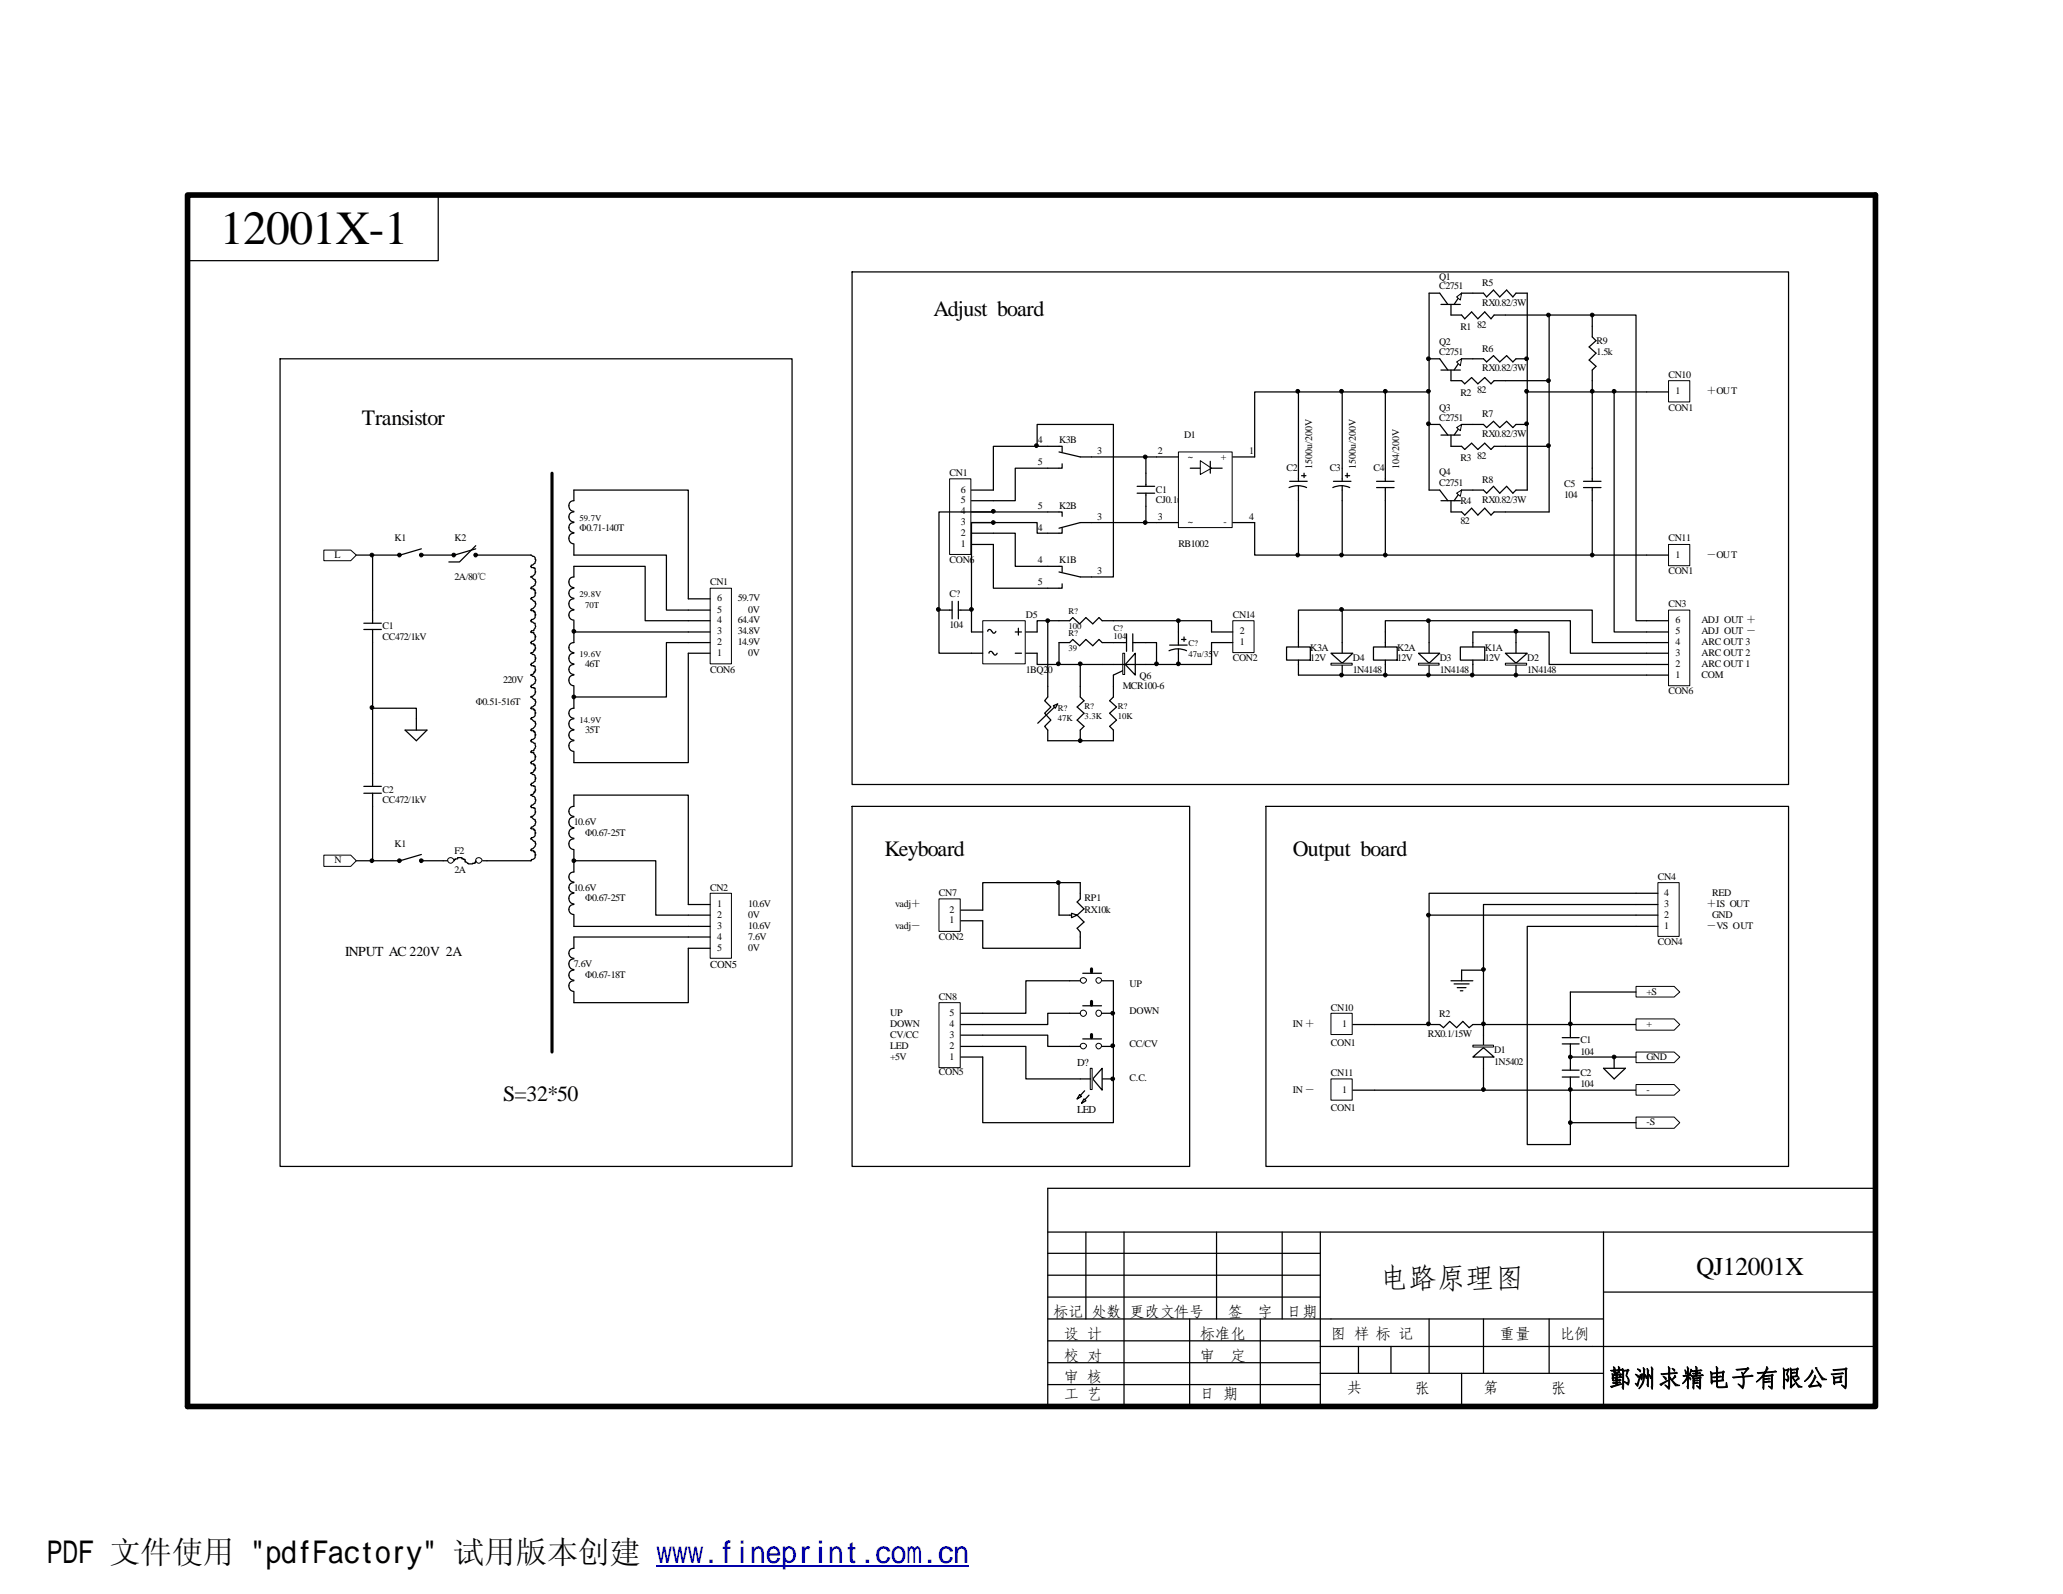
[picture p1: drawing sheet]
<svg xmlns="http://www.w3.org/2000/svg" width="279mm" height="216mm" viewBox="0 0 279 216" stroke-linecap="round" stroke-linejoin="round" font-family="sans-serif">
<path d="M25.4 26.4h228.6v164.1h-228.6z" fill="none" stroke="#000" stroke-width=".76"/>
<g fill="none" stroke="#000" stroke-width=".17">
<path d="M59.4 26.4v8.9h-34M48.3 75.2h5.9M48.3 116.6h5.9M141.9 178.6h75.3M141.9 175.7h36.9M141.9 172.7h36.9M141.9 169.8h36.9M141.9 166.9h112.1M147.1 166.9v11.7M152.2 166.9v23.6M161.1 178.6v11.9M164.8 166.9v11.7"/>
<path d="M170.7 178.6v11.9M173.7 166.9v11.7M178.8 166.9v23.6M193.5 178.6v7.4M200.9 178.6v7.4M209.8 178.6v7.4M217.2 166.9v23.6M217.2 175h36.8M254 161h-112.1v29.5M141.9 184.6h36.9M141.9 181.6h36.9M141.9 187.5h36.9"/>
<path d="M178.8 186h38.4M178.8 182.4h75.2M184 182.4v3.6M188.4 182.4v3.6M198 186v4.5"/>
</g>
<g fill="#fff" stroke="#000" stroke-width=".14">
<path d="M43.9 74.5h3.6l.8 .7-.8 .7h-3.6z" fill-rule="evenodd"/>
<path d="M43.9 115.8h3.6l.8 .8-.8 .7h-3.6z" fill-rule="evenodd"/>
</g>
<g fill="none" stroke="#000" stroke-width=".17">
<path d="M50.5 75.2v9.2M57.1 74.3l-2.9 .9M64.4 75.2h7.6l.5 .3 .1 .4-.1 .4-.4 .2h-.1v.2h-.1l.1 .2 .5 .1v.1a.75 .75 0 0 1-.5 1h-.1l.4 .4h.2l.1 .4-.1 .3-.4 .3h-.1v.2h-.1l.4 .1v.1h.2l.1 .4h-.1v.4l-.2 .2h-.3v.2h-.1l.4 .3h.2l.1 .5-.1 .2-.4 .4h-.1v.1h-.1l.4 .1v.2h.2l.1 .4h-.1v.4l-.2 .1-.3 .1v.2h-.1l.1 .1 .5 .2 .1 .4-.3 .6h-.3v.2h-.1l.4 .1 .3 .6h-.1v.3l-.2 .2-.3 .1v.1h-.1l.1 .2h.3v.2h.2l.1 .4h-.1v.3h-.2v.1l-.2 .2-.2 .1 .6 .3 .1 .4h-.1v.4l-.4 .2h-.1v.2h-.1l.1 .2 .5 .1 .1 .5h-.1v.2h-.2v.2l-.4 .2 .6 .4 .1 .4-.1 .3-.4 .3h-.1v.2h-.1l.1 .1 .5 .1v.2a.75 .75 0 0 1-.5 .9l-.1 .1 .4 .3h.2l.1 .5-.1 .3-.4 .3h-.1v.1h-.1l.4 .1v.2h.2l.1 .4h-.1v.3l-.2 .2-.3 .1v.2h-.1l.4 .3h.2l.1 .4-.1 .3-.4 .3h-.1v.2h-.1l.4 .1v.1h.2l.1 .5h-.1v.3l-.4 .3h-.1v.1h-.1l.1 .2 .5 .2 .1 .4-.3 .6h-.3v.2h-.1h.4l.3 .6h-.1v.4l-.4 .2h-.1v.2h-.1l.1 .2h.3v.1h.2l.1 .5h-.1v.2h-.2v.2l-.4 .2 .6 .4 .1 .4h-.1v.3l-.4 .3h-.1v.2h-.1l.1 .1 .5 .1 .1 .5h-.1v.3h-.2v.1l-.4 .3 .6 .3 .1 .5-.1 .3-.4 .3h-.1v.1h-.1l.1 .2 .5 .1v.1a.75 .75 0 0 1-.5 1l-.1 .1 .4 .3h.2v.3h.1l-.1 .5-.4 .2h-.1v.2h-.1l.4 .1v.1h.2v.4h.1l-.1 .4-.4 .3h-.1v.1h-.1l.4 .4h.2v.2h.1l-.1 .4-.4 .4h-.1v.1h-.1l.4 .1v.2h.2l.1 .4h-.1v.4l-.2 .1-.3 .1v.2h-6.6M64.4 73.9l-2.2 2.2h-1.4M64.4 74.3l-2.8 .9h-4.5M49.3 85.3h2.3M49.3 84.4h2.3M50.5 95.9h5.9v3M50.5 85.3v21.2M54.9 98.9h2.9l-1.4 1.4zM49.3 107.4h2.3M49.3 106.5h2.3"/>
<path d="M50.5 107.4v9.2M57.1 116.6h3.5M57.1 115.7l-2.9 .9M61.6 116.6v-.2l.4-.1v-.1h.6v.1l.4 .1v.4h.2l.2 .2 .9-.1 .1-.3M77.7 119.5a.68 .68 0 0 0-.7 .7 .68 .68 0 0 0 .7 .7M77.7 115.1v3a.68 .68 0 0 0-.7 .7 .68 .68 0 0 0 .7 .7M77.7 113.6a.72 .72 0 0 0-.7 .7 .72 .72 0 0 0 .7 .8M77.7 112.2a.68 .68 0 0 0-.7 .7 .68 .68 0 0 0 .7 .6M77.7 110.7a.72 .72 0 0 0-.7 .7 .72 .72 0 0 0 .7 .7M77.7 110.6a.68 .68 0 0 1-.7-.7 .68 .68 0 0 1 .7-.7v-1.5h15.5v14.8M77.7 116.6h11.1v7.4h4.4M77.7 122.5a.68 .68 0 0 0-.7 .7 .68 .68 0 0 0 .7 .7"/>
<path d="M77.7 121a.72 .72 0 0 0-.7 .7 .72 .72 0 0 0 .7 .7M77.7 132.8a.72 .72 0 0 0-.7 .8 .72 .72 0 0 0 .7 .7M77.7 131.4a.68 .68 0 0 0-.7 .7 .68 .68 0 0 0 .7 .7M77.7 129.9a.72 .72 0 0 0-.7 .7 .72 .72 0 0 0 .7 .7M77.7 126.9v1.5a.68 .68 0 0 0-.7 .7 .68 .68 0 0 0 .7 .7M77.7 124v1.5h15.5M93.2 128.4v7.4h-15.5v-1.4"/>
</g>
<path d="M74.8 64.1v78.4" fill="none" stroke="#000" stroke-width=".42"/>
<g fill="none" stroke="#000" stroke-width=".14">
<circle cx="61.1" cy="116.5" r=".4"/>
<circle cx="64.9" cy="116.5" r=".4"/>
</g>
<g fill="#000" stroke="#000" stroke-width=".14">
<path d="M54 75h.3l.1 .2-.3 .2-.3-.2z" fill-rule="evenodd"/>
<path d="M56.9 75h.3l.1 .2-.2 .2-.3-.2z" fill-rule="evenodd"/>
<path d="M61.3 75h.3l.1 .2-.2 .2-.3-.2z" fill-rule="evenodd"/>
<path d="M64.3 75h.3l.1 .2-.3 .2-.2-.2z" fill-rule="evenodd"/>
<path d="M53.9 116.4l.2-.1 .3 .3-.3 .2-.2-.1z" fill-rule="evenodd"/>
<path d="M56.8 116.4l.3-.1 .2 .3-.2 .2-.2-.1z" fill-rule="evenodd"/>
</g>
<path d="M96.3 121.1h2.8v8.7h-2.8z" fill="#fff"/>
<path d="M96.2 121h2.9v8.8h-2.9z" fill="none" stroke="#000" stroke-width=".14"/>
<path d="M77.7 69.3a.72 .72 0 0 1-.7-.8 .72 .72 0 0 1 .7-.7v-1.4h15.5v14.7M77.7 69.3a.68 .68 0 0 0-.7 .7 .68 .68 0 0 0 .7 .7M77.7 70.8a.68 .68 0 0 0-.7 .7 .68 .68 0 0 0 .7 .6M77.7 72.2a.72 .72 0 0 0-.7 .7 .72 .72 0 0 0 .7 .8M77.7 73.7v1.5h12.6v7.4h2.9M77.7 126.9h18.5M93.2 122.5h3M93.2 124h3M93.2 125.5h3M93.2 128.4h3" fill="none" stroke="#000" stroke-width=".17"/>
<path d="M96.3 79.8h2.8v10.1h-2.8z" fill="#fff"/>
<path d="M96.2 79.7h2.9v10.2h-2.9z" fill="none" stroke="#000" stroke-width=".14"/>
<g fill="none" stroke="#000" stroke-width=".17">
<path d="M77.7 79.6a.72 .72 0 0 1-.7-.7 .72 .72 0 0 1 .7-.8v-1.4h9.7v7.4h8.8M77.7 79.7a.68 .68 0 0 0-.7 .6 .68 .68 0 0 0 .7 .7M77.7 81.1a.72 .72 0 0 0-.7 .7 .72 .72 0 0 0 .7 .7M77.7 82.6a.68 .68 0 0 0-.7 .7 .68 .68 0 0 0 .7 .7M77.7 91.4a.72 .72 0 0 0-.7 .8 .72 .72 0 0 0 .7 .7M77.7 90a.68 .68 0 0 0-.7 .7 .68 .68 0 0 0 .7 .7M77.7 88.5a.72 .72 0 0 0-.7 .7 .72 .72 0 0 0 .7 .7M77.7 84.1v2.9a.68 .68 0 0 0-.7 .7 .68 .68 0 0 0 .7 .7M77.7 98.9a.68 .68 0 0 0-.7 .7 .68 .68 0 0 0 .7 .6M77.7 97.4a.72 .72 0 0 0-.7 .7 .72 .72 0 0 0 .7 .7M77.7 93v2.9a.68 .68 0 0 0-.7 .7 .68 .68 0 0 0 .7 .7M77.7 85.6h18.5"/>
<path d="M93.2 82.6h3M93.2 81.1h3M96.2 87h-5.9v7.4h-12.6M96.2 88.5h-3v14.8h-15.5v-1.4M77.7 100.3a.72 .72 0 0 0-.7 .7 .72 .72 0 0 0 .7 .8"/>
</g>
<path d="M180.3 137.3h2.8v2.8h-2.8z" fill="#fff"/>
<path d="M180.3 137.2h2.8v2.9h-2.8z" fill="none" stroke="#000" stroke-width=".14"/>
<path d="M183.2 138.8h3" fill="none" stroke="#000" stroke-width=".17"/>
<path d="M180.3 146.2h2.8v2.8h-2.8z" fill="#fff"/>
<path d="M180.3 146.1h2.8v2.9h-2.8z" fill="none" stroke="#000" stroke-width=".14"/>
<path d="M186.2 138.8h8.8l.5 .4 .8-.9 1 .9 .8-.9 .9 .9 .5-.4h22.1M183.2 147.7h38.4" fill="none" stroke="#000" stroke-width=".17"/>
<g fill="#fff" stroke="#000" stroke-width=".14">
<path d="M221.6 138h5.1l.8 .8-.8 .7h-5.1z" fill-rule="evenodd"/>
<path d="M221.6 146.9h5.1l.8 .8-.8 .6h-5.1z" fill-rule="evenodd"/>
<path d="M221.6 142.5h5.1l.8 .7-.8 .7h-5.1z" fill-rule="evenodd"/>
<path d="M221.6 133.6h5.1l.8 .8-.8 .6h-5.1z" fill-rule="evenodd"/>
<path d="M221.6 151.3h5.1l.8 .8-.8 .7h-5.1z" fill-rule="evenodd"/>
</g>
<path d="M212.7 143.2h8.9M217.2 144.7h2.9l-1.5 1.4zM218.6 143.2v1.5" fill="none" stroke="#000" stroke-width=".17"/>
<path d="M224.6 119.6h2.8v7.2h-2.8z" fill="#fff"/>
<path d="M224.5 119.5h2.9v7.3h-2.9z" fill="none" stroke="#000" stroke-width=".14"/>
<g fill="none" stroke="#000" stroke-width=".17">
<path d="M146.3 119.5v1.5M144.9 124h.7M146.3 126.9v1.5M146.3 121.8l-.4 .4 .9 .9-.9 .9 .9 .9-.9 .8 .4 .5M196.5 132.8h3M196.9 133.3h2.1M197.4 133.8h1.1M197.8 134.2h.3M198 131.4v1.4M212.7 138.8v1.7M212.7 134.4h8.9M221.6 121h2.9"/>
<path d="M224.5 122.5h-23.6v17.7M224.5 124h-31v14.8M224.5 125.5h-17.7v29.5h5.9v-9.1M211.6 141.4h2.3M211.6 140.5h2.3M211.6 145.9h2.3M211.6 144.9h2.3M212.7 152.1h8.9M212.7 141.4v3.5"/>
</g>
<path d="M212.5 138.5l.2-.1 .2 .3-.2 .2-.2-.1z" fill-rule="evenodd" fill="#000" stroke="#000" stroke-width=".14"/>
<path d="M145.1 123.7l.8 .3-.8 .3z" fill-rule="evenodd" fill="#fff" stroke="#000" stroke-width=".17"/>
<path d="M146.3 119.5h-2.9v4.5h1.5M144.9 132.8h1.4M144.9 137.2h1.4M146.3 121v.8M146.3 126.2v.7M146.6 131.8h2.6M146.6 136.2h2.6M149.3 132.8h1.5M149.3 137.2h1.5M144.9 141.7h1.4M146.6 140.7h2.6M149.3 141.7h1.5" fill="none" stroke="#000" stroke-width=".17"/>
<g fill="none" stroke="#000" stroke-width=".14">
<circle cx="146.7" cy="137.2" r=".42"/>
<circle cx="146.7" cy="132.8" r=".4"/>
<circle cx="148.8" cy="137.2" r=".4"/>
<circle cx="148.8" cy="132.8" r=".38"/>
<circle cx="146.7" cy="141.7" r=".4"/>
<circle cx="148.8" cy="141.7" r=".38"/>
</g>
<path d="M147.8 131.2v.5M147.8 135.6v.5M147.8 140.1v.4" fill="none" stroke="#000" stroke-width=".42"/>
<path d="M127.3 121.8h2.7v4.4h-2.7z" fill="#fff"/>
<path d="M127.2 121.8h2.8v4.4h-2.8z" fill="none" stroke="#000" stroke-width=".14"/>
<path d="M143.4 119.5h-10.3v3.8h-3M130.1 124.7h3v3.7h13.2M144.9 137.2h-3v1.6h-8.8M144.9 132.8h-6v4.4h-5.8M133.1 140.2h8.8v1.5h3" fill="none" stroke="#000" stroke-width=".17"/>
<path d="M127.3 135.9h2.7v8.7h-2.7z" fill="#fff"/>
<path d="M127.2 135.8h2.8v8.8h-2.8z" fill="none" stroke="#000" stroke-width=".14"/>
<path d="M115.4 109.2h45.7v48.8h-45.7zM171.4 109.2h70.8v48.8h-70.8zM130.1 138.8h3M130.1 137.2h3M150.8 132.8v19.3h-17.7v-8.9h-3M130.1 141.7h8.8v4.4h7.4M130.1 140.2h3M200.9 140.2v1.5M200.9 143.2v1.5" fill="none" stroke="#000" stroke-width=".17"/>
<path d="M199.5 143.2l1.4-1.3 1.5 1.3z" fill-rule="evenodd" fill="#fff" stroke="#000" stroke-width=".17"/>
<path d="M199.6 141.6h2.7v.2h-2.7z" fill="#fff"/>
<path d="M199.5 141.6h2.8v.2h-2.8z" fill="none" stroke="#000" stroke-width=".14"/>
<path d="M198 131.4h2.9M146.3 146.1h1.5M149.3 146.1h1.5M200.9 144.7v3" fill="none" stroke="#000" stroke-width=".17"/>
<path d="M149.3 144.7v3l-1.3-1.6z" fill-rule="evenodd" fill="#fff" stroke="#000" stroke-width=".17"/>
<path d="M147.7 144.8h.2v2.8h-.2z" fill="#fff"/>
<path d="M147.7 144.7h.2v2.9h-.2z" fill="none" stroke="#000" stroke-width=".14"/>
<path d="M146.9 147.7l-1 1.1M147.5 148.3l-1 1.1" fill="none" stroke="#000" stroke-width=".17"/>
<g fill="#fff" stroke="#000" stroke-width=".17">
<path d="M146.2 148.3l.3 .2-.6 .3z" fill-rule="evenodd"/>
<path d="M146.8 148.8l.3 .3-.6 .3z" fill-rule="evenodd"/>
</g>
<g fill="none" stroke="#000" stroke-width=".17">
<path d="M115.4 36.8h126.8v69.5h-126.8zM141.9 60.5h1.9v.7M141.9 76.7h1.9v.8M141.9 69.3h1.9v.6M143.4 61.2l2.9 .7h1.5M143.4 77.5l2.9 .6h1.5M143.8 62.8v.6h-1.9M143.8 79.1v.6h-1.9M143.8 71.5v.7h-1.9M147.8 70.8h-1.5l-2.9 .7M154 65.9h2.4M154 66.8h2.4"/>
<path d="M155.2 64.1v1.8M155.2 66.8v1.8M174.6 66a2.89 2.89 0 0 1 2.4 0M174.7 65.2h2.3M175.9 63.4v1.8M175.9 65.8v2M176.3 64.4h.6M176.6 64.1v.6M212.7 134.4v4.4M221.6 121h-28.1v3"/>
</g>
<path d="M128.7 64.9h2.8v10.2h-2.8z" fill="#fff"/>
<path d="M128.6 64.9h2.9v10.2h-2.9z" fill="none" stroke="#000" stroke-width=".14"/>
<path d="M131.6 73.7h2.9M131.6 72.2h2.9M131.6 70.8h2.9M131.6 69.3h2.9M131.6 67.8h2.9M131.6 66.4h2.9" fill="none" stroke="#000" stroke-width=".17"/>
<path d="M159.7 61.3h7.2v10.2h-7.2z" fill="#fff"/>
<path d="M159.6 61.2h7.3v10.3h-7.3z" fill="none" stroke="#000" stroke-width=".14"/>
<path d="M156.6 61.9h3M156.6 70.8h3M161.2 63.4h4.3M167 61.9h2.9M167 70.8h2.9" fill="none" stroke="#000" stroke-width=".17"/>
<path d="M162.6 62.4l1.5 1-1.5 .9z" fill-rule="evenodd" fill="#fff" stroke="#000" stroke-width=".14"/>
<g fill="none" stroke="#000" stroke-width=".17">
<path d="M175.9 53.1v10.3M181.8 53.1v12.1M187.6 53.1v12.1M193.5 53.1h-23.6v8.8M163.9 62.5v1.6M175.9 67.8v7.4M180.5 66a2.7 2.7 0 0 1 2.3 0M180.6 65.2h2.4M181.8 65.8v9.4M182.2 64.4h.6M182.5 64.1v.6M186.4 65.2h2.4"/>
<path d="M186.4 66h2.4M187.6 66v9.2M214.5 65.2h2.3M214.5 66h2.3M215.6 66v9.2h-45.7v-4.4M215.6 65.2v-12.1h-8.8v13.3"/>
</g>
<path d="M226.1 51.6h2.8v2.8h-2.8z" fill="#fff"/>
<path d="M226 51.6h2.9v2.8h-2.9z" fill="none" stroke="#000" stroke-width=".14"/>
<path d="M223 53.1h3" fill="none" stroke="#000" stroke-width=".17"/>
<path d="M226.1 73.8h2.8v2.8h-2.8z" fill="#fff"/>
<path d="M226 73.7h2.9v2.9h-2.9z" fill="none" stroke="#000" stroke-width=".14"/>
<path d="M215.6 75.2h10.4M174.2 87.6h3.3v1.8h-3.3zM175.9 89.4v2h47.1M175.9 85.6v2M186 87.6h3.2v1.8h-3.2zM187.6 85.6v2M187.6 89.4v2M197.8 87.6h3.3v1.8h-3.3zM199.5 85.6v2M199.5 89.4v2" fill="none" stroke="#000" stroke-width=".17"/>
<path d="M226.1 82.7h2.8v10.2h-2.8z" fill="#fff"/>
<path d="M226 82.6h2.9v10.3h-2.9z" fill="none" stroke="#000" stroke-width=".14"/>
<path d="M175.9 85.6v-3h39.7v4.4h10.4M181.8 87v1.5M181.8 90v1.4M199.5 85.6h10.3v4.4h16.2M223 91.4h3M223 88.5h3M223 85.6h3M223 84.1h3" fill="none" stroke="#000" stroke-width=".17"/>
<path d="M180.3 88.5h2.9l-1.4 1.3z" fill-rule="evenodd" fill="#fff" stroke="#000" stroke-width=".17"/>
<path d="M180.3 89.9h2.8v.2h-2.8z" fill="#fff"/>
<path d="M180.3 89.8h2.8v.3h-2.8z" fill="none" stroke="#000" stroke-width=".14"/>
<path d="M193.5 87v1.5M193.5 90v1.4" fill="none" stroke="#000" stroke-width=".17"/>
<path d="M192.1 88.5h2.9l-1.5 1.3z" fill-rule="evenodd" fill="#fff" stroke="#000" stroke-width=".17"/>
<path d="M192.2 89.9h2.7v.2h-2.7z" fill="#fff"/>
<path d="M192.1 89.8h2.8v.3h-2.8z" fill="none" stroke="#000" stroke-width=".14"/>
<path d="M205.3 87v1.5M205.3 90v1.4" fill="none" stroke="#000" stroke-width=".17"/>
<path d="M203.9 88.5h2.9l-1.5 1.3z" fill-rule="evenodd" fill="#fff" stroke="#000" stroke-width=".17"/>
<path d="M204 89.9h2.8v.2h-2.8z" fill="#fff"/>
<path d="M203.9 89.8h2.9v.3h-2.9z" fill="none" stroke="#000" stroke-width=".14"/>
<path d="M193.5 48.6h1.5l1.1 1.5M195.2 50.1h2.6M196.5 50.1v1.5M199.5 48.6h-1.5l-1.1 1.5M181.8 82.6v4.4M187.6 85.6v-1.5h25.1v4.4h10.3M193.5 84.1v2.9M205.3 85.6v1.4" fill="none" stroke="#000" stroke-width=".17"/>
<path d="M197.3 49l.7-.4-.2 .9z" fill-rule="evenodd" fill="#fff" stroke="#000" stroke-width=".14"/>
<path d="M193.5 57.5h1.5l1.1 1.4M195.2 58.9h2.6M196.5 58.9v1.6M199.5 57.5h-1.5l-1.1 1.4" fill="none" stroke="#000" stroke-width=".17"/>
<path d="M197.3 57.9l.7-.4-.2 .8z" fill-rule="evenodd" fill="#fff" stroke="#000" stroke-width=".14"/>
<path d="M193.5 66.4h1.5l1.1 1.4M195.2 67.8h2.6M196.5 67.8v1.5M199.5 66.4h-1.5l-1.1 1.4" fill="none" stroke="#000" stroke-width=".17"/>
<path d="M197.3 66.8l.7-.4-.2 .8z" fill-rule="evenodd" fill="#fff" stroke="#000" stroke-width=".14"/>
<path d="M193.5 39.7h1.5l1.1 1.5M199.5 39.7h-1.5l-1.1 1.5M193.5 48.6v17.8M195.2 41.2h2.6M196.5 51.6h1.5l.4 .4 .9-.9 .9 .9 .9-.9 .8 .9 .5-.4h7.4M196.5 41.2v1.5M199.5 48.6h1.4l.4 .4 1-.8 .8 .8 .9-.8 .9 .8 .4-.4h1.5M199.5 57.5h1.4l.4 .4 1-.8 .8 .8 .9-.8 .9 .8 .4-.4h1.5M196.5 60.5h1.5l.4 .4 .9-.9 .9 .9 .9-.9 .8 .9 .5-.4h7.4M196.5 69.3h1.5l.4 .5 .9-1 .9 1 .9-1 .8 1 .5-.5h7.4M199.5 66.4h1.4l.4 .4 1-.9 .8 .9 .9-.9 .9 .9 .4-.4h1.5" fill="none" stroke="#000" stroke-width=".17"/>
<path d="M197.3 40.2l.7-.5-.2 .9z" fill-rule="evenodd" fill="#fff" stroke="#000" stroke-width=".14"/>
<g fill="none" stroke="#000" stroke-width=".17">
<path d="M193.5 39.7v8.9M199.5 39.7h1.4l.4 .5 1-.9 .8 .9 .9-.9 .9 .9 .4-.5h1.5v13.4M196.5 42.7h1.5l.4 .5 .9-1 .9 1 .9-1 .8 1 .5-.5h7.4M209.8 42.7h11.8v41.4h1.4M209.8 42.7v26.6M215.6 42.7v2.9l.6 .5-1 .9 1 .8-1 1 1 .8-.6 .5v3h7.4M218.6 53.1v32.5h4.4M134.5 70.8h6v1.4h1.4M134.5 72.2h3v4.5h4.4M134.5 73.7v6h7.4M134.5 69.3h7.4M140.5 60.5v-3h10.3v20.6h-3"/>
<path d="M141.9 60.5h-7.4v5.9M141.9 63.4h-4.4v4.4h-3M147.8 61.9h8.8M147.8 70.8h8.8M155.2 61.9v2.2M155.2 68.6v2.2"/>
</g>
<path d="M133.2 84.2h5.7v5.7h-5.7z" fill="#fff"/>
<path d="M133.1 84.1h5.8v5.8h-5.8z" fill="none" stroke="#000" stroke-width=".14"/>
<g fill="none" stroke="#000" stroke-width=".17">
<path d="M127.2 82.6h1.7M128.9 81.4v2.4M129.8 82.6h1.8M129.8 81.4v2.4M131.6 85.6h1.5M131.6 88.5h1.5M133.8 85.5l.1-.2h.1l.3 .2M133.9 88.5l.1-.2 .2-.1 .3 .3M134.4 85.5l.2 .3 .3-.3M134.5 88.5l.3 .2 .2-.2M137.5 85.6h.8M137.5 88.5h.8"/>
<path d="M137.9 85.1v.9M138.9 85.6h1.6M138.9 88.5h1.6M150.8 87h1.8M152.6 85.9v2.3M153.4 87h1.8M153.4 85.9v2.3M158.3 88.1a2.89 2.89 0 0 1 2.4 0M158.4 87.4h2.4M159.6 85.6v1.8M159.6 87.9v2.1M160 86.6h.6"/>
<path d="M160.4 86.3v.6"/>
</g>
<path d="M167 84.2h2.8v4.2h-2.8z" fill="#fff"/>
<path d="M167 84.1h2.8v4.3h-2.8z" fill="none" stroke="#000" stroke-width=".14"/>
<path d="M143.4 84.1h-2.9v1.5M149.3 90h1.5M152.2 90.8l-1.4 .6v1.6M155.2 90h1.4M164.1 87h2.9M164.1 85.6h2.9" fill="none" stroke="#000" stroke-width=".17"/>
<path d="M153.8 88.5v2.9l-1.4-1.4z" fill-rule="evenodd" fill="#fff" stroke="#000" stroke-width=".17"/>
<path d="M152.1 88.6h.2v2.8h-.2z" fill="#fff"/>
<path d="M152.1 88.5h.2v2.9h-.2z" fill="none" stroke="#000" stroke-width=".14"/>
<path d="M141.9 93v1.4l-.4 .5 .8 .9-.8 .8 .8 .9-.8 .9 .4 .5v1.4M142.8 95.8l-2.3 2.2M146.3 93v1.4l.5 .5-.9 .9 .9 .8-.9 .9 .9 .9-.5 .5v1.4M150.8 84.1h13.3v1.5M150.8 90h4.4M159.6 84.1v1.5M164.1 87v3h-7.5" fill="none" stroke="#000" stroke-width=".17"/>
<path d="M142.7 95.6l.6-.3-.4 .6z" fill-rule="evenodd" fill="#fff" stroke="#000" stroke-width=".17"/>
<path d="M37.9 48.6h69.4v109.4h-69.4zM134.5 70.8h-2.9v14.8M134.5 69.3h-7.3v19.2h4.4M140.5 88.5v1.5h8.8M141.9 84.1v8.9M143.4 84.1h1.5l.4-.4 .9 .8 .9-.8 .9 .8 .8-.8 .5 .4h1.5M146.3 90v3M150.8 87h-1.5l-.5-.4-.8 .9-.9-.9-.9 .9-.9-.9-.4 .4h-1.5v3M150.8 93v1.4l-.5 .5 .9 .9-.9 .8 .9 .9-.9 .9 .5 .5v1.4h-8.9M155.2 87h1.4v3" fill="none" stroke="#000" stroke-width=".17"/>
<g fill="#000" stroke="#000" stroke-width=".14">
<path d="M175.5 52.9l.3-.2 .2 .3-.2 .3-.2-.1z" fill-rule="evenodd"/>
<path d="M181.6 52.8h.3v.2l-.2 .3-.3-.3z" fill-rule="evenodd"/>
<path d="M187.4 52.9l.2-.2 .3 .3-.3 .3-.2-.1z" fill-rule="evenodd"/>
<path d="M193.2 52.9l.3-.2 .2 .3-.2 .3-.2-.1z" fill-rule="evenodd"/>
<path d="M193.2 48.5l.3-.2 .2 .3-.2 .3-.2-.1z" fill-rule="evenodd"/>
<path d="M193.2 57.3l.3-.1 .2 .2-.2 .3-.2-.1z" fill-rule="evenodd"/>
<path d="M206.5 52.9l.3-.2 .2 .3-.2 .3-.2-.1z" fill-rule="evenodd"/>
<path d="M206.5 57.3l.3-.1 .2 .2-.2 .3-.2-.1z" fill-rule="evenodd"/>
<path d="M206.5 48.5l.3-.2 .2 .3-.2 .3-.2-.1z" fill-rule="evenodd"/>
<path d="M209.6 51.3l.3 .1 .1 .2-.3 .2-.2-.2z" fill-rule="evenodd"/>
<path d="M209.6 42.4l.3 .1 .1 .2-.3 .2-.2-.2z" fill-rule="evenodd"/>
<path d="M215.4 52.9l.2-.2 .3 .3-.3 .3-.1-.1z" fill-rule="evenodd"/>
<path d="M215.4 42.5l.2-.1 .3 .3-.3 .2-.1-.1z" fill-rule="evenodd"/>
<path d="M218.5 52.8h.3l.1 .2-.3 .3-.2-.3z" fill-rule="evenodd"/>
<path d="M50.2 75h.3l.1 .2-.2 .2-.3-.2z" fill-rule="evenodd"/>
<path d="M134.4 70.6h.3l.1 .2-.3 .2-.2-.2z" fill-rule="evenodd"/>
<path d="M134.4 69l.3 .1 .1 .2-.3 .2-.2-.2z" fill-rule="evenodd"/>
<path d="M140.2 60.1l.3 .1 .1 .2-.2 .2-.3-.2z" fill-rule="evenodd"/>
<path d="M154.9 70.6l.2-.1 .3 .3-.3 .2-.2-.1z" fill-rule="evenodd"/>
<path d="M154.9 61.8l.2-.2 .3 .3-.3 .2h-.2z" fill-rule="evenodd"/>
<path d="M175.5 75l.3-.1 .2 .3-.2 .2-.2-.1z" fill-rule="evenodd"/>
<path d="M181.6 75h.3v.2l-.2 .2-.3-.2z" fill-rule="evenodd"/>
<path d="M187.4 75l.2-.1 .3 .3-.3 .2-.2-.1z" fill-rule="evenodd"/>
<path d="M209.6 60.1l.3 .1 .1 .2-.3 .2-.2-.2z" fill-rule="evenodd"/>
<path d="M215.4 75l.2-.1 .3 .3-.3 .2-.1-.1z" fill-rule="evenodd"/>
<path d="M50.2 95.6l.3 .1 .1 .1-.2 .3-.3-.3z" fill-rule="evenodd"/>
<path d="M77.6 85.3h.3l.1 .2-.3 .3-.2-.3z" fill-rule="evenodd"/>
<path d="M77.5 94.3l.2-.2 .3 .3-.3 .3-.2-.1z" fill-rule="evenodd"/>
<path d="M126.9 82.4l.2-.1 .2 .2-.2 .3-.2-.1z" fill-rule="evenodd"/>
<path d="M131.3 82.4l.3-.1 .2 .2-.2 .3-.2-.1z" fill-rule="evenodd"/>
<path d="M141.7 83.9l.2-.1 .3 .3-.3 .2-.2-.1z" fill-rule="evenodd"/>
<path d="M143.1 89.8l.2-.1 .3 .2-.3 .3-.1-.1z" fill-rule="evenodd"/>
<path d="M146.1 89.8l.2-.1 .3 .2-.3 .3-.2-.1z" fill-rule="evenodd"/>
<path d="M156.4 89.8l.2-.1 .3 .2-.3 .3-.2-.1z" fill-rule="evenodd"/>
<path d="M159.4 89.8l.2-.1 .3 .2-.3 .3-.2-.1z" fill-rule="evenodd"/>
<path d="M159.4 83.9l.2-.1 .3 .3-.3 .2-.2-.1z" fill-rule="evenodd"/>
<path d="M181.6 91.2h.3v.2l-.2 .3-.3-.3z" fill-rule="evenodd"/>
<path d="M181.6 82.3l.3 .1v.1l-.2 .3-.3-.3z" fill-rule="evenodd"/>
<path d="M187.4 91.3l.2-.1 .3 .2-.3 .3-.2-.1z" fill-rule="evenodd"/>
<path d="M193.2 91.3l.3-.1 .2 .2-.2 .3-.2-.1z" fill-rule="evenodd"/>
<path d="M193.2 83.9l.3-.1 .2 .3-.2 .2-.2-.1z" fill-rule="evenodd"/>
<path d="M199.2 91.3l.2-.1 .2 .2-.2 .3-.2-.1z" fill-rule="evenodd"/>
<path d="M205.2 91.2h.3l.1 .2-.3 .3-.2-.3z" fill-rule="evenodd"/>
<path d="M205.2 85.3h.3l.1 .2-.3 .3-.2-.3z" fill-rule="evenodd"/>
<path d="M50.2 116.4l.2-.1 .2 .3-.2 .2-.2-.1z" fill-rule="evenodd"/>
<path d="M77.5 116.4l.2-.1 .3 .3-.3 .2-.2-.1z" fill-rule="evenodd"/>
<path d="M143.1 119.4l.2-.1 .3 .2-.3 .3-.1-.1z" fill-rule="evenodd"/>
<path d="M146.2 100.1h.3l.1 .2-.3 .3-.3-.3z" fill-rule="evenodd"/>
<path d="M150.5 137.1l.2-.1 .3 .2-.3 .3-.2-.1z" fill-rule="evenodd"/>
<path d="M193.2 138.5l.3-.1 .2 .3-.2 .2-.2-.1z" fill-rule="evenodd"/>
<path d="M193.2 123.8l.3-.1 .2 .3-.2 .2-.2-.1z" fill-rule="evenodd"/>
<path d="M200.7 138.5l.2-.1 .3 .3-.3 .2-.2-.1z" fill-rule="evenodd"/>
<path d="M200.7 131.2l.2-.1 .3 .2-.3 .3-.2-.1z" fill-rule="evenodd"/>
<path d="M150.5 141.5l.2-.1 .3 .2-.3 .3-.2-.1z" fill-rule="evenodd"/>
<path d="M150.5 146l.2-.1 .3 .2-.3 .3-.2-.1z" fill-rule="evenodd"/>
<path d="M200.7 147.4l.2-.1 .3 .3-.3 .2-.2-.1z" fill-rule="evenodd"/>
<path d="M212.5 143l.2-.1 .2 .3-.2 .2-.2-.1z" fill-rule="evenodd"/>
<path d="M212.5 151.9l.2-.1 .2 .3-.2 .2-.2-.1z" fill-rule="evenodd"/>
<path d="M212.5 147.4l.2-.1 .2 .3-.2 .2-.2-.1z" fill-rule="evenodd"/>
<path d="M218.5 142.9l.3 .1 .1 .2-.3 .2-.2-.2z" fill-rule="evenodd"/>
</g>
<path d="M88.9 212.1h42.3" fill="none" stroke="#00f" stroke-width=".17"/>
<text font-size="6.4" x="29.8" y="33.1">12001X-1</text>
<text font-size="4.2" x="6.3" y="211.7">PDF 文件使用 &quot;pdfFactory&quot; 试用版本创建 www.fineprint.com.cn</text>
<text font-size="3.8" x="186.9" y="174.4">电路原理图</text>
<text font-size="3.5" x="229.7" y="172.6">QJ12001X</text>
<text font-size="3.2" x="217.8" y="187.8">鄞洲求精电子有限公司</text>
<g font-size="3">
<text x="126.4" y="42.8">Adjust board</text>
<text x="49" y="57.6">Transistor</text>
<text x="119.8" y="115.9">Keyboard</text>
<text x="175.1" y="115.9">Output board</text>
<text x="68.2" y="149.2">S=32*50</text>
</g>
<g font-size="2">
<text x="142.7" y="178.4">标记</text>
<text x="147.8" y="178.4">处数</text>
<text x="153" y="178.4">更改文件号</text>
<text x="166.3" y="178.4">签</text>
<text x="170.3" y="178.4">字</text>
<text x="174.3" y="178.4">日期</text>
<text x="144.1" y="181.4">设 计</text>
<text x="144.1" y="184.3">校 对</text>
<text x="162.6" y="184.3">审</text>
<text x="162.6" y="181.4">标准化</text>
<text x="166.7" y="184.3">定</text>
<text x="180.3" y="181.4">图 样 标 记</text>
<text x="203.1" y="181.4">重量</text>
<text x="211.2" y="181.4">比例</text>
<text x="144.1" y="187.2">审 核</text>
<text x="144.1" y="189.5">工 艺</text>
<text x="162.6" y="189.5">日 期</text>
<text x="182.5" y="188.7">共</text>
<text x="191.6" y="188.7">张</text>
<text x="200.9" y="188.7">第</text>
<text x="210.1" y="188.7">张</text>
</g>
<text font-size="1.9" x="46.7" y="129.5">INPUT AC 220V 2A</text>
<g font-size="1.4">
<text x="194.9" y="37.9">Q1</text>
<text x="194.9" y="39.2">C2751</text>
<text x="200.7" y="38.8">R5</text>
<text x="200.7" y="41.4">RX0.82/3W</text>
<text x="194.9" y="46.7">Q2</text>
<text x="197.8" y="44.7">R1</text>
<text x="200.1" y="44.4">82</text>
<text x="200.7" y="47.7">R6</text>
<text x="216.2" y="46.7">R9</text>
<text x="194.9" y="48.1">C2751</text>
<text x="197.8" y="53.6">R2</text>
<text x="200.1" y="53.3">82</text>
<text x="200.7" y="50.3">RX0.82/3W</text>
<text x="216.2" y="48.1">1.5k</text>
<text x="226" y="51.2">CN10</text>
<text x="226.9" y="53.4">1</text>
<text x="231.1" y="53.4">＋OUT</text>
<text x="160.4" y="59.4">D1</text>
<text x="194.9" y="55.6">Q3</text>
<text x="194.9" y="57">C2751</text>
<text x="200.7" y="56.5">R7</text>
<text x="200.7" y="59.2">RX0.82/3W</text>
<text x="226" y="55.6">CON1</text>
<text x="128.6" y="64.5">CN1</text>
<text x="140.5" y="60">4</text>
<text x="140.5" y="63">5</text>
<text x="143.4" y="60">K3B</text>
<text x="148.6" y="61.6">3</text>
<text x="156.8" y="61.6">2</text>
<text x="160.9" y="62.3">~</text>
<text x="165.4" y="62.3">+</text>
<text x="169.2" y="61.6">1</text>
<text x="174.2" y="63.8">C2</text>
<text x="177.7" y="63.5" transform="rotate(-90 177.7 63.5)">1500u/200V</text>
<text x="180.1" y="63.8">C3</text>
<text x="183.6" y="63.5" transform="rotate(-90 183.6 63.5)">1500u/200V</text>
<text x="186" y="63.8">C4</text>
<text x="189.5" y="63.5" transform="rotate(-90 189.5 63.5)">104/200V</text>
<text x="194.9" y="64.3">Q4</text>
<text x="194.9" y="65.8">C2751</text>
<text x="197.8" y="62.4">R3</text>
<text x="200.1" y="62.1">82</text>
<text x="200.7" y="65.4">R8</text>
<text x="211.8" y="66">C5</text>
<text x="78.5" y="71.9">Φ0.71-140T</text>
<text x="130.1" y="71.1">3</text>
<text x="130.1" y="69.7">4</text>
<text x="130.1" y="68.2">5</text>
<text x="130.1" y="66.7">6</text>
<text x="140.5" y="71.9">4</text>
<text x="140.5" y="68.9">5</text>
<text x="143.4" y="68.9">K2B</text>
<text x="148.6" y="70.4">3</text>
<text x="156.5" y="66.7">C1</text>
<text x="156.5" y="68.2">CJ0.1u</text>
<text x="156.8" y="70.4">3</text>
<text x="160.9" y="71.1">~</text>
<text x="165.7" y="71.1">-</text>
<text x="169.2" y="70.4">4</text>
<text x="197.8" y="68.3">R4</text>
<text x="197.8" y="71">82</text>
<text x="200.7" y="68.1">RX0.82/3W</text>
<text x="211.8" y="67.5">104</text>
<text x="45.3" y="75.6">L</text>
<text x="53.4" y="73.3">K1</text>
<text x="61.6" y="73.3">K2</text>
<text x="128.6" y="76.3">CON6</text>
<text x="130.1" y="74.1">1</text>
<text x="130.1" y="72.6">2</text>
<text x="140.5" y="76.3">4</text>
<text x="143.4" y="76.3">K1B</text>
<text x="148.6" y="77.8">3</text>
<text x="159.6" y="74.1">RB1002</text>
<text x="226" y="73.3">CN11</text>
<text x="226" y="77.8">CON1</text>
<text x="226.9" y="75.6">1</text>
<text x="231.1" y="75.6">－OUT</text>
<text x="61.6" y="78.6">2A/80℃</text>
<text x="96.2" y="79.2">CN1</text>
<text x="97.1" y="83">5</text>
<text x="97.1" y="81.4">6</text>
<text x="99.9" y="81.4">59.7V</text>
<text x="101.3" y="83">0V</text>
<text x="128.6" y="80.9">C?</text>
<text x="138.9" y="83.7">D5</text>
<text x="140.5" y="79.2">5</text>
<text x="167" y="83.7">CN14</text>
<text x="226" y="82.2">CN3</text>
<text x="51.8" y="85.2">C1</text>
<text x="51.8" y="86.7">CC472/1kV</text>
<text x="97.1" y="88.9">1</text>
<text x="97.1" y="87.4">2</text>
<text x="97.1" y="85.9">3</text>
<text x="97.1" y="84.4">4</text>
<text x="99.9" y="84.4">64.4V</text>
<text x="99.9" y="87.4">14.9V</text>
<text x="99.9" y="85.9">34.8V</text>
<text x="101.3" y="88.9">0V</text>
<text x="128.6" y="85">104</text>
<text x="167" y="89.5">CON2</text>
<text x="167.9" y="87.4">1</text>
<text x="167.9" y="85.9">2</text>
<text x="177.5" y="88.1">K3A</text>
<text x="177.5" y="89.6">12V</text>
<text x="183.2" y="89.6">D4</text>
<text x="189.2" y="88.1">K2A</text>
<text x="189.2" y="89.6">12V</text>
<text x="195" y="89.6">D3</text>
<text x="201.1" y="88.1">K1A</text>
<text x="201.1" y="89.6">12V</text>
<text x="206.8" y="89.6">D2</text>
<text x="226.9" y="88.9">3</text>
<text x="226.9" y="87.4">4</text>
<text x="226.9" y="85.9">5</text>
<text x="226.9" y="84.4">6</text>
<text x="230.5" y="85.9">ADJ OUT －</text>
<text x="230.5" y="84.4">ADJ OUT ＋</text>
<text x="230.5" y="88.9">ARC OUT 2</text>
<text x="230.5" y="87.4">ARC OUT 3</text>
<text x="64.4" y="95.5">Φ0.51-516T</text>
<text x="68.2" y="92.5">220V</text>
<text x="79.2" y="90.3">46T</text>
<text x="96.2" y="91.1">CON6</text>
<text x="138.9" y="91.1">1BQ20</text>
<text x="152.1" y="93.3">MCR100-6</text>
<text x="154.3" y="91.9">Q6</text>
<text x="183.2" y="91.1">1N4148</text>
<text x="195" y="91.1">1N4148</text>
<text x="206.8" y="91.1">1N4148</text>
<text x="226" y="94.1">CON6</text>
<text x="226.9" y="91.9">1</text>
<text x="226.9" y="90.3">2</text>
<text x="230.5" y="90.3">ARC OUT 1</text>
<text x="230.5" y="91.9">COM</text>
<text x="79.2" y="99.2">35T</text>
<text x="51.8" y="107.4">C2</text>
<text x="51.8" y="108.8">CC472/1kV</text>
<text x="77.7" y="111.8">10.6V</text>
<text x="79.2" y="113.3">Φ0.67-25T</text>
<text x="45.3" y="116.9">N</text>
<text x="53.4" y="114.7">K1</text>
<text x="61.6" y="115.7">F2</text>
<text x="61.6" y="118.3">2A</text>
<text x="224.5" y="119.2">CN4</text>
<text x="77.7" y="120.6">10.6V</text>
<text x="79.2" y="122.1">Φ0.67-25T</text>
<text x="96.2" y="120.6">CN2</text>
<text x="97.1" y="122.9">1</text>
<text x="97.1" y="124.4">2</text>
<text x="97.1" y="125.8">3</text>
<text x="101.3" y="122.9">10.6V</text>
<text x="101.3" y="124.4">0V</text>
<text x="101.3" y="125.8">10.6V</text>
<text x="121.2" y="122.9">vadj＋</text>
<text x="121.2" y="125.8">vadj－</text>
<text x="127.2" y="121.4">CN7</text>
<text x="128.6" y="125.1">1</text>
<text x="128.6" y="123.6">2</text>
<text x="146.9" y="122.1">RP1</text>
<text x="146.9" y="123.6">RX10k</text>
<text x="225.4" y="125.8">1</text>
<text x="225.4" y="124.4">2</text>
<text x="225.4" y="122.9">3</text>
<text x="225.4" y="121.4">4</text>
<text x="231.1" y="122.9">＋IS OUT</text>
<text x="231.1" y="125.8">－VS OUT</text>
<text x="231.9" y="121.4">RED</text>
<text x="231.9" y="124.4">GND</text>
<text x="77.7" y="131">7.6V</text>
<text x="96.2" y="131.1">CON5</text>
<text x="97.1" y="127.3">4</text>
<text x="97.1" y="128.8">5</text>
<text x="101.3" y="128.8">0V</text>
<text x="101.3" y="127.3">7.6V</text>
<text x="127.2" y="127.3">CON2</text>
<text x="224.5" y="128">CON4</text>
<text x="79.2" y="132.5">Φ0.67-18T</text>
<text x="120.6" y="137.7">UP</text>
<text x="127.2" y="135.5">CN8</text>
<text x="128.6" y="137.7">5</text>
<text x="153" y="133.7">UP</text>
<text x="153" y="137.3">DOWN</text>
<text x="180.3" y="136.9">CN10</text>
<text x="194.9" y="137.8">R2</text>
<text x="223" y="134.7">+S</text>
<text x="120.6" y="143.6">+5V</text>
<text x="120.6" y="139.1">DOWN</text>
<text x="120.6" y="140.6">CV/CC</text>
<text x="120.6" y="142.1">LED</text>
<text x="128.6" y="143.6">1</text>
<text x="128.6" y="142.1">2</text>
<text x="128.6" y="140.6">3</text>
<text x="128.6" y="139.1">4</text>
<text x="153" y="141.8">CC/CV</text>
<text x="175.1" y="139.1">IN＋</text>
<text x="180.3" y="141.6">CON1</text>
<text x="181.8" y="139.1">1</text>
<text x="193.4" y="140.5">RX0.1/15W</text>
<text x="202.4" y="142.7">D1</text>
<text x="214" y="141.3">C1</text>
<text x="214" y="142.8">104</text>
<text x="223" y="139.1">+</text>
<text x="223" y="143.6">GND</text>
<text x="127.2" y="145.6">CON5</text>
<text x="145.9" y="144.4">D?</text>
<text x="153" y="146.5">C.C.</text>
<text x="175.1" y="148">IN－</text>
<text x="180.3" y="145.8">CN11</text>
<text x="181.8" y="148">1</text>
<text x="202.4" y="144.2">1N5402</text>
<text x="214" y="145.8">C2</text>
<text x="214" y="147.2">104</text>
<text x="223" y="148">-</text>
<text x="145.9" y="150.7">LED</text>
<text x="180.3" y="150.5">CON1</text>
<text x="223" y="152.4">-S</text>
</g>
<g font-size="1.2">
<text x="78.5" y="70.5">59.7V</text>
<text x="78.5" y="80.9">29.8V</text>
<text x="79.2" y="82.4">70T</text>
<text x="144.7" y="83.2">R?</text>
<text x="78.5" y="89">19.6V</text>
<text x="144.7" y="86.2">R?</text>
<text x="144.7" y="88.1">39</text>
<text x="144.7" y="85.2">100</text>
<text x="150.8" y="85.5">C?</text>
<text x="150.8" y="86.5">104</text>
<text x="161" y="87.5">C?</text>
<text x="161" y="89">47u/35V</text>
<text x="78.5" y="97.9">14.9V</text>
<text x="143.3" y="96.3">R?</text>
<text x="143.3" y="97.6">47K</text>
<text x="146.9" y="96.1">R?</text>
<text x="146.9" y="97.5">3.3K</text>
<text x="151.4" y="96.1">R?</text>
<text x="151.4" y="97.5">10K</text>
</g>
</svg>
